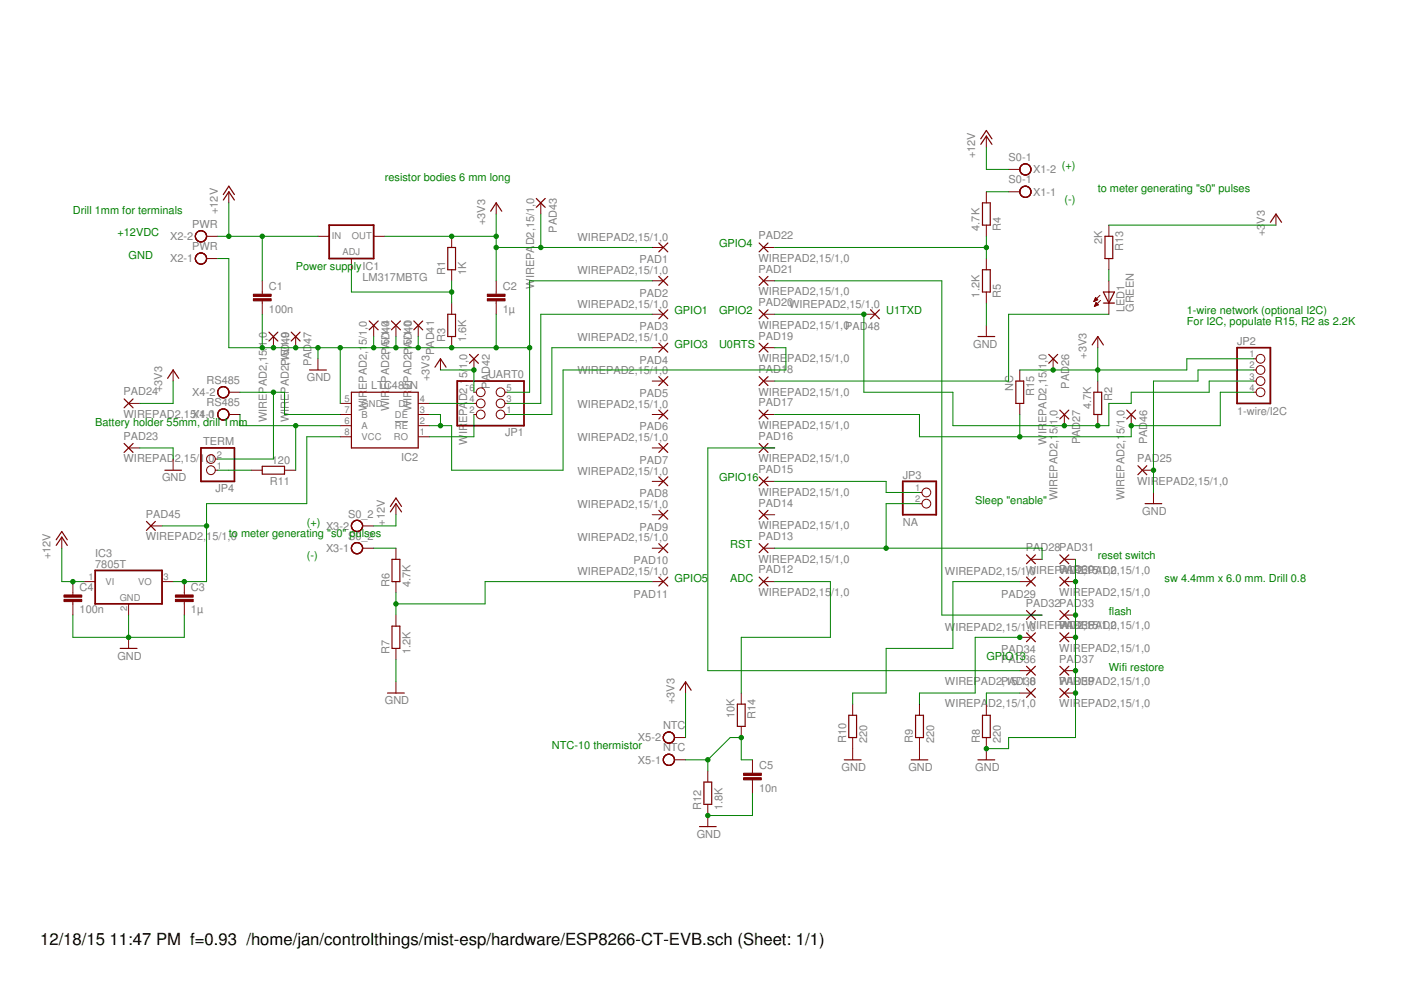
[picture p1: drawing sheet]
<svg xmlns="http://www.w3.org/2000/svg" width="297mm" height="210mm" viewBox="0 0 297 210" stroke-linecap="round" stroke-linejoin="round" font-family="sans-serif">
<path d="M83.7 89.4h2.8" fill="none" stroke="#808080" stroke-width=".21"/>
<path d="M69.8 47.7h9.4v7.1h-9.4zM262.3 73.7h7v11.8h-7zM42.6 95h7.1v7.1h-7.1zM96.9 80.8h14.2v9.5h-14.2zM191.4 102.1h7.1v7h-7.1zM20.2 120.9h14.2v7.1h-14.2z" fill="none" stroke="#800000" stroke-width=".38"/>
<g fill="none" stroke="#800000" stroke-width=".21">
<path d="M209.1 28.9v2.3M213.8 35.9h2.4M43.8 50.1h2.4M43.8 54.8h2.4M48.5 40.7v2.3M55.6 59.5v2.9M67.4 50.1h2.4M74.5 54.8v2.4M79.2 50.1h2.4M95.8 50.1v2.4M95.8 57.2v2.3M105.2 43v2.4"/>
<path d="M105.2 59.5v2.9M114.7 43v2.4M138.3 52.5h2.3M138.3 59.5h2.3M161.9 52.5h2.4M161.9 59.5h2.4M209.1 40.7v2.3M209.1 47.7v2.4M209.1 54.8v2.4M213.8 40.7h2.4M235.1 47.7v2.4M235.1 54.8v2.4"/>
<path d="M235.1 59.5v7.1M270.5 45.4v2.3M36.7 78.4v2.4M55.6 63.8v2.8M58 71.4v2.3M62.7 71.4v2.3M67.4 76.1v2.3M79.2 69v2.4M83.9 69v2.4M88.7 69v2.4M93.4 76.1v2.3M95.8 64.3v2.3"/>
<path d="M95.8 71.4v2.3M100.5 76.1v2.3M105.2 63.8v2.8M138.3 66.6h2.3M138.3 73.7h2.3M161.9 66.6h2.4M161.9 73.7h2.4M183.2 66.6h2.3M209.1 61.9v2.4M209.1 69v2.4M216.2 78.4v2.4M223.3 76.1v2.3"/>
<path d="M231.9 63.9h.2M232 63.8h.3M232 63.6h.6M232.1 65h.1M232.1 63.5h.6M232.1 64.9h.2M232.1 63.4h.5M232.1 64.7h.5M232.2 63.3h.3M232.2 64.6h.7M232.2 63.2h.2M232.2 64.5h.6"/>
<path d="M232.3 63.1h.1M232.3 63.1l-.4 .8M232.3 63.1l.4 .5-.8 .3M232.3 64.4h.3M232.3 64.3h.2M232.4 64.2h.1M232.7 71.4v2.3M232.9 64.6l-.5-.4-.4 .8M232.9 64.6l-.9 .4M233.2 62.6l-1.3 1.3M233.3 63.7l-1.3 1.3M265.8 76.1h.5"/>
<path d="M265.8 78.4h.5M27.3 85.5h2.3M27.3 95h2.3M36.7 97.3v2.4M45.6 99.7h.6M45.6 97.3h.6M48.5 87.9h2.4M48.5 83.2h2.4M53.3 99.7h2.3M60.3 99.7h2.4M72.1 87.9h2.4M72.1 85.5h2.4"/>
<path d="M72.1 92.6h2.4M72.1 90.3h2.4M88.7 87.9h2.3M88.7 85.5h2.3M88.7 92.6h2.3M88.7 90.3h2.3M100.5 87.9h.5M100.5 85.5h.5M100.5 83.2h.5M107 87.9h.6M107 85.5h.6M107 83.2h.6"/>
<path d="M138.3 87.9h2.3M138.3 80.8h2.3M138.3 95h2.3M161.9 87.9h2.4M161.9 80.8h2.4M161.9 95h2.4M216.2 85.5v2.4M225.7 87.9v2.4M232.7 80.8v2.4M232.7 87.9v2.4M239.8 87.9v2.4M242.2 99.7h2.4"/>
<path d="M265.8 83.2h.5M265.8 80.8h.5M13.1 113.9v2.3M32 111.5h2.4M76.9 116.2h2.3M76.9 111.5h2.3M83.9 106.8v2.3M83.9 116.2v2.4M138.3 102.1h2.3M138.3 109.1h2.3M138.3 116.2h2.3M161.9 102.1h2.4"/>
<path d="M161.9 109.1h2.4M161.9 116.2h2.4M194.9 104.4h.6M194.9 106.8h.6M218.6 118.6h2.3M225.7 118.6h2.3M244.6 104.4v2.4M15.5 123.3v2.9M15.5 127.6v2.8M17.8 123.3h2.4M27.3 128v2.4M27.3 135.1v2.4"/>
<path d="M34.4 123.3h2.3M39.1 123.3v2.9M39.1 127.6v2.8M83.9 123.3v2.4M83.9 130.4v2.4M83.9 137.5v2.3M138.3 123.3h2.3M161.9 123.3h2.4M216.2 123.3h2.4M216.2 135.1h2.4M218.6 130.4h2.3M225.7 123.3h2.3"/>
<path d="M225.7 130.4h2.3M225.7 135.1h2.3M83.9 144.6v2.3M143 156.4h2.4M145.4 144.6v2.3M157.2 146.9v2.4M157.2 154v2.4M180.8 149.3v2.4M180.8 156.4v4.7M194.9 149.3v2.4M194.9 156.4v4.7M209.1 149.3v2.4"/>
<path d="M209.1 156.4v4.7M216.2 142.2h2.4M216.2 146.9h2.4M225.7 142.2h2.3M225.7 146.9h2.3M143 161.1h2.4M150.1 163.5v2.3M150.1 170.5v4.8M159.5 161.1v2.8M159.5 165.4v2.8"/>
<circle cx="267.3" cy="78.4" r=".93"/>
<circle cx="267.3" cy="76.1" r=".93"/>
<circle cx="44.7" cy="99.7" r=".93"/>
<circle cx="44.7" cy="97.3" r=".93"/>
<circle cx="101.9" cy="83.2" r=".93"/>
<circle cx="101.9" cy="85.5" r=".93"/>
<circle cx="101.9" cy="87.9" r=".93"/>
<circle cx="106.1" cy="85.5" r=".93"/>
<circle cx="106.1" cy="83.2" r=".93"/>
<circle cx="106.1" cy="87.9" r=".93"/>
<circle cx="267.3" cy="83.2" r=".93"/>
<circle cx="267.3" cy="80.8" r=".93"/>
<circle cx="196.4" cy="104.4" r=".93"/>
<circle cx="196.4" cy="106.8" r=".93"/>
</g>
<g fill="none" stroke="#800000" stroke-width=".25">
<path d="M207.9 30.6l1.2-1.7 1.2 1.7M207.9 29.4l1.2-1.7 1.2 1.7M47.3 42.4l1.2-1.7 1.2 1.7M47.3 41.3l1.2-1.8 1.2 1.8M94.9 52.5h1.7v4.7h-1.7zM104 44.8l1.2-1.8 1.2 1.8M113.7 42.1l1.9 1.9M115.6 42.1l-1.9 1.9M139.7 51.5l1.9 1.9M139.7 58.6l1.9 1.9M141.6 51.5l-1.9 1.9M141.6 58.6l-1.9 1.9"/>
<path d="M161 58.6l1.8 1.9M161 51.5l1.8 1.9M162.8 58.6l-1.8 1.9M162.8 51.5l-1.8 1.9M208.3 57.2h1.7v4.7h-1.7zM208.3 43h1.7v4.7h-1.7zM234.3 50.1h1.6v4.7h-1.6zM269.3 47.1l1.2-1.7 1.2 1.7M57 70.4l1.9 1.9M58.9 70.4l-1.9 1.9M61.7 70.4l1.9 1.9M63.6 70.4l-1.9 1.9"/>
<path d="M65.6 78.4h3.6M78.3 68.1l1.9 1.8M80.2 68.1l-1.9 1.8M83 68.1l1.9 1.8M84.9 68.1l-1.9 1.8M87.7 68.1l1.9 1.8M89.6 68.1l-1.9 1.8M92.2 77.9l1.2-1.8 1.2 1.8M94.9 66.6h1.7v4.8h-1.7zM99.5 75.1l1.9 1.9M101.4 75.1l-1.9 1.9M139.7 65.7l1.9 1.9"/>
<path d="M139.7 72.8l1.9 1.9M139.7 79.9l1.9 1.8M141.6 65.7l-1.9 1.9M141.6 72.8l-1.9 1.9M141.6 79.9l-1.9 1.8M161 79.9l1.8 1.8M161 72.8l1.8 1.9M161 65.7l1.8 1.9M162.8 72.8l-1.8 1.9M162.8 79.9l-1.8 1.8M162.8 65.7l-1.8 1.9M184.6 65.7l1.9 1.9"/>
<path d="M186.5 65.7l-1.9 1.9M207.3 71.4h3.6M222.4 75.1l1.8 1.9M224.2 75.1l-1.8 1.9M231.6 73.1l1.1-1.7 1.2 1.7M233.9 61.9h2.4l-1.2 2.4zM233.9 64.3h2.4M26.3 94l1.9 1.9M26.3 84.6l1.9 1.9M28.2 94l-1.9 1.9M28.2 84.6l-1.9 1.9M34.9 99.7h3.6"/>
<path d="M35.5 80.2l1.2-1.8 1.2 1.8M55.6 98.9h4.7v1.6h-4.7zM74.5 83.2h14.2v11.8h-14.2zM139.7 87l1.9 1.8M139.7 94l1.9 1.9M141.6 87l-1.9 1.8M141.6 94l-1.9 1.9M161 87l1.8 1.8M161 94l1.8 1.9M162.8 94l-1.8 1.9M162.8 87l-1.8 1.8M215.4 80.8h1.6v4.7h-1.6z"/>
<path d="M224.7 87l1.9 1.8M226.6 87l-1.9 1.8M231.9 83.2h1.7v4.7h-1.7zM238.9 87l1.9 1.8M240.8 87l-1.9 1.8M241.3 98.7l1.8 1.9M243.1 98.7l-1.8 1.9M11.9 115.6l1.2-1.7 1.2 1.7M11.9 114.4l1.2-1.7 1.2 1.7M31.1 110.6l1.8 1.9M32.9 110.6l-1.8 1.9M82.8 108.5l1.1-1.7 1.2 1.7"/>
<path d="M82.8 107.4l1.1-1.8 1.2 1.8M83.1 118.6h1.7v4.7h-1.7zM139.7 101.1l1.9 1.9M139.7 108.2l1.9 1.9M139.7 115.3l1.9 1.9M141.6 101.1l-1.9 1.9M141.6 108.2l-1.9 1.9M141.6 115.3l-1.9 1.9M161 115.3l1.8 1.9M161 108.2l1.8 1.9M161 101.1l1.8 1.9M162.8 115.3l-1.8 1.9"/>
<path d="M162.8 108.2l-1.8 1.9M162.8 101.1l-1.8 1.9M217.6 117.6l1.9 1.9M219.5 117.6l-1.9 1.9M224.7 117.6l1.9 1.9M226.6 117.6l-1.9 1.9M242.8 106.8h3.5M25.5 137.5h3.5M83.1 132.8h1.7v4.7h-1.7zM139.7 122.4l1.9 1.8M141.6 122.4l-1.9 1.8M161 122.4l1.8 1.8"/>
<path d="M162.8 122.4l-1.8 1.8M217.6 122.4l1.9 1.8M217.6 129.5l1.9 1.8M217.6 134.2l1.9 1.9M219.5 122.4l-1.9 1.8M219.5 129.5l-1.9 1.8M219.5 134.2l-1.9 1.9M224.7 122.4l1.9 1.8M224.7 129.5l1.9 1.8M224.7 134.2l1.9 1.9M226.6 122.4l-1.9 1.8M226.6 129.5l-1.9 1.8"/>
<path d="M226.6 134.2l-1.9 1.9M82.2 146.9h3.5M144.2 146.3l1.2-1.7 1.1 1.7M156.3 149.3h1.7v4.7h-1.7zM180 151.7h1.6v4.7h-1.6zM194.1 151.7h1.7v4.7h-1.7zM208.3 151.7h1.7v4.7h-1.7zM217.6 141.3l1.9 1.9M217.6 146l1.9 1.9M219.5 141.3l-1.9 1.9M219.5 146l-1.9 1.9M224.7 141.3l1.9 1.9"/>
<path d="M224.7 146l1.9 1.9M226.6 141.3l-1.9 1.9M226.6 146l-1.9 1.9M148.3 175.3h3.5M149.2 165.8h1.7v4.7h-1.7zM179 161.1h3.6M193.2 161.1h3.5M207.3 161.1h3.6"/>
<circle cx="217.4" cy="35.9" r="1.19"/>
<circle cx="42.6" cy="54.8" r="1.19"/>
<circle cx="42.6" cy="50.1" r="1.19"/>
<circle cx="217.4" cy="40.7" r="1.19"/>
<circle cx="47.3" cy="83.2" r="1.19"/>
<circle cx="47.3" cy="87.9" r="1.19"/>
<circle cx="75.7" cy="116.2" r="1.19"/>
<circle cx="75.7" cy="111.5" r="1.19"/>
<circle cx="141.8" cy="156.4" r="1.19"/>
<circle cx="141.8" cy="161.1" r="1.19"/>
</g>
<g fill="#800000" stroke="#800000" stroke-width=".21">
<path d="M53.7 63.3h3.8v.5h-3.8z"/>
<path d="M53.7 62.4h3.8v.4h-3.8z"/>
<path d="M103.3 63.3h3.8v.5h-3.8z"/>
<path d="M103.3 62.4h3.8v.4h-3.8z"/>
<path d="M37.2 127.1h3.8v.5h-3.8z"/>
<path d="M37.2 126.2h3.8v.4h-3.8z"/>
<path d="M13.6 127.1h3.7v.5h-3.7z"/>
<path d="M13.6 126.2h3.7v.4h-3.7z"/>
<path d="M157.6 164.9h3.8v.5h-3.8z"/>
<path d="M157.6 163.9h3.8v.5h-3.8z"/>
</g>
<g fill="none" stroke="#008000" stroke-width=".21">
<path d="M209.1 31.2v4.7h4.7M46.2 54.8h2.3v18.9h63.8M46.2 50.1h21.2M48.5 43v7.1M55.6 50.1v9.4M74.5 57.2v4.7h21.3M81.6 50.1h23.6M95.8 59.5v4.8M105.2 45.4v14.1M105.2 52.5h33.1M114.7 45.4v7.1M138.3 59.5h-26v23.7h-4.7"/>
<path d="M164.3 59.5h35.4v70.9h21.2M164.3 52.5h44.8M209.1 50.1v4.7M209.1 40.7h4.7M235.1 47.7h35.4M235.1 57.2v2.3M55.6 66.6v7.1M67.4 73.7v2.4M72.1 73.7v11.8M79.2 71.4v2.3M83.9 71.4v2.3M88.7 71.4v2.3"/>
<path d="M93.4 78.4h7.1v4.8M105.2 66.6v7.1M138.3 73.7h-21.3v14.2h-9.4M138.3 66.6h-23.6v18.9h-7.1M164.3 73.7h2.3v4.7h-47.2v21.3h-23.6v-9.4h-4.8M164.3 66.6h18.9v16.6h18.8v7.1h33.1v-4.8h4.7v-2.3h16.6v-2.4h9.4M209.1 64.3v4.7M232.7 73.7v7.1M235.1 66.6h-21.3v14.2h-49.5M265.8 78.4h-11.8v2.4h-9.4v23.6M265.8 76.1h-14.2v2.3h-35.4M29.6 95h7.1v2.3"/>
<path d="M36.7 80.8v4.7h-7.1M46.2 99.7h7.1M50.9 83.2h9.4v4.7h11.8M50.9 87.9v2.4h21.2M58 83.2v14.1h-11.8M62.7 90.3v9.4M72.1 92.6h-7.1v14.2h-21.2v16.5h-7.1M91 85.5h9.5M91 87.9h2.4v2.4M100.5 87.9v4.7h-9.5M164.3 95h-14.2v47.2h66.1M216.2 87.9v4.7"/>
<path d="M265.8 83.2h-7.1v7.1h-18.9v2.3h-44.9v-4.7h-30.6M13.1 116.2v7.1h4.7M34.4 111.5h9.4M79.2 116.2h4.7M83.9 109.1v2.4h-4.7M164.3 116.2h56.6v2.4M164.3 102.1h23.6v2.3h7M194.9 106.8h-7v9.4M228 118.6v37.8h-14.2v2.3h-4.7M15.5 130.4v4.7h23.6v-4.7M27.3 130.4v4.7M83.9 125.7v4.7"/>
<path d="M83.9 139.8v4.8M138.3 123.3h-35.5v4.7h-18.9M164.3 123.3h11.8v11.8h-18.9v11.8M216.2 135.1h-9.4v11.8h-11.9v2.4M216.2 123.3h-14.2v14.2h-14.1v9.4h-7.1v2.4M145.4 146.9v9.5M216.2 146.9h-7.1v2.4M145.4 161.1h4.7M150.1 161.1l4.7-4.7h2.4v4.7h2.3M150.1 161.1v2.4M159.5 168.2v4.7h-9.4"/>
</g>
<g fill="#008000" stroke="#008000" stroke-width=".21">
<circle cx="67.4" cy="73.7" r=".47"/>
<circle cx="95.8" cy="73.7" r=".47"/>
<circle cx="55.6" cy="73.7" r=".47"/>
<circle cx="105.2" cy="73.7" r=".47"/>
<circle cx="112.3" cy="73.7" r=".47"/>
<circle cx="72.1" cy="73.7" r=".47"/>
<circle cx="79.2" cy="73.7" r=".47"/>
<circle cx="83.9" cy="73.7" r=".47"/>
<circle cx="88.7" cy="73.7" r=".47"/>
<circle cx="62.7" cy="73.7" r=".47"/>
<circle cx="58" cy="73.7" r=".47"/>
<circle cx="244.6" cy="99.7" r=".47"/>
<circle cx="228" cy="123.3" r=".47"/>
<circle cx="228" cy="130.4" r=".47"/>
<circle cx="228" cy="135.1" r=".47"/>
<circle cx="228" cy="142.2" r=".47"/>
<circle cx="228" cy="146.9" r=".47"/>
<circle cx="209.1" cy="158.7" r=".47"/>
<circle cx="27.3" cy="135.1" r=".47"/>
<circle cx="150.1" cy="172.9" r=".47"/>
<circle cx="95.8" cy="61.9" r=".47"/>
<circle cx="105.2" cy="50.1" r=".47"/>
<circle cx="95.8" cy="50.1" r=".47"/>
<circle cx="105.2" cy="52.5" r=".47"/>
<circle cx="114.7" cy="52.5" r=".47"/>
<circle cx="232.7" cy="78.4" r=".47"/>
<circle cx="223.3" cy="78.4" r=".47"/>
<circle cx="100.5" cy="78.4" r=".47"/>
<circle cx="183.2" cy="66.6" r=".47"/>
<circle cx="225.7" cy="90.3" r=".47"/>
<circle cx="232.7" cy="90.3" r=".47"/>
<circle cx="48.5" cy="50.1" r=".47"/>
<circle cx="55.6" cy="50.1" r=".47"/>
<circle cx="15.5" cy="123.3" r=".47"/>
<circle cx="187.9" cy="116.2" r=".47"/>
<circle cx="209.1" cy="52.5" r=".47"/>
<circle cx="83.9" cy="128" r=".47"/>
<circle cx="216.2" cy="135.1" r=".47"/>
<circle cx="39.1" cy="123.3" r=".47"/>
<circle cx="43.8" cy="111.5" r=".47"/>
<circle cx="58" cy="83.2" r=".47"/>
<circle cx="62.7" cy="90.3" r=".47"/>
<circle cx="239.8" cy="90.3" r=".47"/>
<circle cx="216.2" cy="92.6" r=".47"/>
<circle cx="150.1" cy="161.1" r=".47"/>
<circle cx="157.2" cy="156.4" r=".47"/>
<circle cx="93.4" cy="90.3" r=".47"/>
</g>
<g font-size="3.5">
<text x="8.5" y="200.4">12/18/15</text>
<text x="23.2" y="200.4">11:47 PM f=0.93 /home/jan/controlthings/mist-esp/hardware/ESP8266-CT-EVB.sch (Sheet: 1/1)</text>
</g>
<g font-size="2.3" fill="#808080">
<text x="206.8" y="33.6" transform="rotate(-90 206.8 33.6)">+12V</text>
<text x="213.9" y="34.2">S0-1</text>
<text x="213.9" y="38.9">S0-1</text>
<text x="219" y="41.5">X1-1</text>
<text x="219" y="36.8">X1-2</text>
<text x="46.2" y="45.4" transform="rotate(-90 46.2 45.4)">+12V</text>
<text x="102.8" y="47.7" transform="rotate(-90 102.8 47.7)">+3V3</text>
<text x="268.2" y="47.4" transform="rotate(-90 268.2 47.4)">V3</text>
<text x="36.1" y="50.9">X2-2</text>
<text x="40.7" y="53.1">PWR</text>
<text x="40.7" y="48.3">PWR</text>
<text x="113.2" y="52.1" transform="rotate(-90 113.2 52.1)">D2,15/1,0</text>
<text x="118" y="49.3" transform="rotate(-90 118 49.3)">PAD43</text>
<text x="122.4" y="51">WIREPAD2,15/1,0</text>
<text x="160.8" y="50.7">PAD22</text>
<text x="207.7" y="48.9" transform="rotate(-90 207.7 48.9)">4.7K</text>
<text x="212.2" y="48.9" transform="rotate(-90 212.2 48.9)">R4</text>
<text x="233.7" y="51.8" transform="rotate(-90 233.7 51.8)">2K</text>
<text x="238.2" y="53.2" transform="rotate(-90 238.2 53.2)">R13</text>
<text x="268.2" y="50.1" transform="rotate(-90 268.2 50.1)">+3</text>
<text x="36.1" y="55.6">X2-1</text>
<text x="76.9" y="59.5">LM317MBTG</text>
<text x="94.4" y="58.4" transform="rotate(-90 94.4 58.4)">R1</text>
<text x="98.8" y="58.4" transform="rotate(-90 98.8 58.4)">1K</text>
<text x="113.2" y="59" transform="rotate(-90 113.2 59)">IREPA</text>
<text x="122.4" y="58.1">WIREPAD2,15/1,0</text>
<text x="135.6" y="55.8">PAD1</text>
<text x="160.8" y="55.5">WIREPAD2,15/1,0</text>
<text x="160.8" y="57.8">PAD21</text>
<text x="57" y="61.6">C1</text>
<text x="106.6" y="61.6">C2</text>
<text x="113.2" y="61.2" transform="rotate(-90 113.2 61.2)">W</text>
<text x="122.4" y="65.2">WIREPAD2,15/1,0</text>
<text x="135.6" y="62.9">PAD2</text>
<text x="160.8" y="62.6">WIREPAD2,15/1,0</text>
<text x="160.8" y="64.9">PAD20WIREPAD2,15/1,0</text>
<text x="207.7" y="63.1" transform="rotate(-90 207.7 63.1)">1.2K</text>
<text x="212.2" y="63.1" transform="rotate(-90 212.2 63.1)">R5</text>
<text x="57" y="66.3">100n</text>
<text x="61.3" y="71.6" transform="rotate(-90 61.3 71.6)">9</text>
<text x="82.5" y="71.8" transform="rotate(-90 82.5 71.8)">/1,4</text>
<text x="87.3" y="71.8" transform="rotate(-90 87.3 71.8)">/1,0</text>
<text x="106.6" y="66.3">1µ</text>
<text x="135.6" y="70">PAD3</text>
<text x="160.8" y="69.7">WIREPAD2,15/1,0PAD48</text>
<text x="160.8" y="72">PAD19</text>
<text x="238.4" y="66.2" transform="rotate(-90 238.4 66.2)">LED1</text>
<text x="240.4" y="66.2" transform="rotate(-90 240.4 66.2)">GREEN</text>
<text x="56.5" y="73.5" transform="rotate(-90 56.5 73.5)">1,0</text>
<text x="61.3" y="77.4" transform="rotate(-90 61.3 77.4)">,15/</text>
<text x="66.1" y="77.7" transform="rotate(-90 66.1 77.7)">PAD47</text>
<text x="77.8" y="73.1" transform="rotate(-90 77.8 73.1)">5/1,0</text>
<text x="82.5" y="75.1" transform="rotate(-90 82.5 75.1)">,1</text>
<text x="87.3" y="75.1" transform="rotate(-90 87.3 75.1)">,1</text>
<text x="92" y="75.3" transform="rotate(-90 92 75.3)">PAD41</text>
<text x="94.4" y="72.5" transform="rotate(-90 94.4 72.5)">R3</text>
<text x="98.8" y="72.5" transform="rotate(-90 98.8 72.5)">1.6K</text>
<text x="122.4" y="72.3">WIREPAD2,15/1,0</text>
<text x="135.6" y="77.1">PAD4</text>
<text x="160.8" y="76.8">WIRE</text>
<text x="166.9" y="76.8">PAD2,15/1,0</text>
<text x="206.3" y="73.7">GND</text>
<text x="230.4" y="76.1" transform="rotate(-90 230.4 76.1)">+3V3</text>
<text x="262.3" y="73.1">JP2</text>
<text x="26.2" y="83.8">PAD24</text>
<text x="34.4" y="83.2" transform="rotate(-90 34.4 83.2)">+3V3</text>
<text x="40.8" y="84">X4-2</text>
<text x="43.8" y="81.4">RS485</text>
<text x="65.1" y="80.8">GND</text>
<text x="77.8" y="82.7" transform="rotate(-90 77.8 82.7)">EPAD2,1</text>
<text x="78.7" y="82.5">LTC485N</text>
<text x="82.5" y="82.7" transform="rotate(-90 82.5 82.7)">EPAD2PA5D40</text>
<text x="87.3" y="82.7" transform="rotate(-90 87.3 82.7)">EPAD2PA5D40</text>
<text x="91" y="80.8" transform="rotate(-90 91 80.8)">+3V3</text>
<text x="99.1" y="80.2" transform="rotate(-90 99.1 80.2)">5/</text>
<text x="99.1" y="78.3" transform="rotate(-90 99.1 78.3)">1,0</text>
<text x="103.5" y="80.1">UART0</text>
<text x="103.9" y="82.4" transform="rotate(-90 103.9 82.4)">PAD42</text>
<text x="122.4" y="79.4">WIREPAD2,15/1,0</text>
<text x="160.8" y="83.9">WIREPAD2,15/1,0</text>
<text x="160.8" y="79.1">PAD18</text>
<text x="214.8" y="83" transform="rotate(-90 214.8 83)">NC</text>
<text x="219.3" y="83.9" transform="rotate(-90 219.3 83.9)">R15</text>
<text x="221.9" y="78.3" transform="rotate(-90 221.9 78.3)">1,0</text>
<text x="226.7" y="82.4" transform="rotate(-90 226.7 82.4)">PAD26</text>
<text x="26.2" y="88.6">WIREPAD2,15X/1,0</text>
<text x="42.3" y="88.7">4-1</text>
<text x="43.8" y="86.1">RS485</text>
<text x="56.5" y="89.6" transform="rotate(-90 56.5 89.6)">WIREPAD2,15/</text>
<text x="61.3" y="89.6" transform="rotate(-90 61.3 89.6)">W</text>
<text x="61.3" y="87.4" transform="rotate(-90 61.3 87.4)">IREPAD2PAD14,0</text>
<text x="77.8" y="87.2" transform="rotate(-90 77.8 87.2)">WIR</text>
<text x="82.5" y="87.2" transform="rotate(-90 82.5 87.2)">WIR</text>
<text x="87.3" y="87.2" transform="rotate(-90 87.3 87.2)">WIR</text>
<text x="99.1" y="89.8" transform="rotate(-90 99.1 89.8)">EPA</text>
<text x="99.1" y="85.1" transform="rotate(-90 99.1 85.1)">D2,1</text>
<text x="122.4" y="86.5">WIREPAD2,15/1,0</text>
<text x="135.6" y="84.2">PAD5</text>
<text x="160.8" y="86.2">PAD17</text>
<text x="221.9" y="89.8" transform="rotate(-90 221.9 89.8)">EPAD2,15/</text>
<text x="231.3" y="86.8" transform="rotate(-90 231.3 86.8)">4.7K</text>
<text x="235.8" y="85" transform="rotate(-90 235.8 85)">R2</text>
<text x="262.3" y="87.9">1-wire/I2C</text>
<text x="26.2" y="93.2">PAD23</text>
<text x="43.1" y="94.3">TERM</text>
<text x="99.1" y="94.3" transform="rotate(-90 99.1 94.3)">W</text>
<text x="99.1" y="92.1" transform="rotate(-90 99.1 92.1)">IR</text>
<text x="107.1" y="92.5">JP1</text>
<text x="122.4" y="93.6">WIREPAD2,15/1,0</text>
<text x="135.6" y="91.3">PAD6</text>
<text x="160.8" y="91">WIREPAD2,15/1,0</text>
<text x="160.8" y="93.2">PAD16</text>
<text x="221.9" y="94.3" transform="rotate(-90 221.9 94.3)">W</text>
<text x="221.9" y="92.1" transform="rotate(-90 221.9 92.1)">IR</text>
<text x="224.2" y="92" transform="rotate(-90 224.2 92)">5/</text>
<text x="224.2" y="90.1" transform="rotate(-90 224.2 90.1)">1,0</text>
<text x="229" y="94.2" transform="rotate(-90 229 94.2)">PAD27</text>
<text x="238.4" y="92" transform="rotate(-90 238.4 92)">5/1,0</text>
<text x="243.2" y="94.2" transform="rotate(-90 243.2 94.2)">PAD46</text>
<text x="26.2" y="98">WIREPAD</text>
<text x="37.1" y="98">2,15/1,0</text>
<text x="57.6" y="98.3">120</text>
<text x="85.1" y="97.8">IC2</text>
<text x="122.4" y="100.6">WIREPAD2,15/1,0</text>
<text x="135.6" y="98.3">PAD7</text>
<text x="160.8" y="98">WIREPAD2,15/1,0</text>
<text x="160.8" y="100.3">PAD15</text>
<text x="191.4" y="101.5">JP3</text>
<text x="241.1" y="98">PAD25</text>
<text x="34.4" y="102.1">GND</text>
<text x="45.7" y="104.3">JP4</text>
<text x="57.2" y="102.7">R11</text>
<text x="122.4" y="107.7">WIREPAD2,15/1,0</text>
<text x="135.6" y="105.4">PAD8</text>
<text x="160.8" y="105.1">WIREPAD2,15/1,0</text>
<text x="160.8" y="107.4">PAD14</text>
<text x="224.2" y="106.1" transform="rotate(-90 224.2 106.1)">WIREPAD2,1</text>
<text x="238.4" y="106.1" transform="rotate(-90 238.4 106.1)">WIREPAD2,1</text>
<text x="241.1" y="102.8">WIREPAD2,15/1,0</text>
<text x="30.9" y="109.8">PAD45</text>
<text x="69.1" y="112.3">X3-2</text>
<text x="73.8" y="109.7">S0_2</text>
<text x="81.6" y="111.5" transform="rotate(-90 81.6 111.5)">+12V</text>
<text x="135.6" y="112.5">PAD9</text>
<text x="160.8" y="112.2">WIREPAD2,15/1,0</text>
<text x="191.4" y="111.5">NA</text>
<text x="242.2" y="109.1">GND</text>
<text x="10.7" y="118.6" transform="rotate(-90 10.7 118.6)">+12V</text>
<text x="20.2" y="118">IC3</text>
<text x="30.9" y="114.6">WIREPAD2,15/1,0</text>
<text x="69.1" y="117.1">X3-1</text>
<text x="73.8" y="114.5">S0_2</text>
<text x="122.4" y="114.8">WIREPAD2,15/1,0</text>
<text x="134.3" y="119.6">PAD10</text>
<text x="160.8" y="119.3">WIREPAD2,15/1,0</text>
<text x="160.8" y="114.5">PAD13</text>
<text x="217.5" y="116.9">PAD28PAD31</text>
<text x="16.9" y="125.3">C4</text>
<text x="20.2" y="120.4">7805T</text>
<text x="40.5" y="125.3">C3</text>
<text x="82.6" y="124.5" transform="rotate(-90 82.6 124.5)">R6</text>
<text x="87" y="124.5" transform="rotate(-90 87 124.5)">4.7K</text>
<text x="122.4" y="121.9">WIREPAD2,15/1,0</text>
<text x="160.8" y="121.6">PAD12</text>
<text x="200.4" y="121.9">WIREPAD2,15/1WIREPWDDE,105/1,0</text>
<text x="217.7" y="121.9">,0</text>
<text x="224.6" y="121.6">PAAIR23PAD2,15/1,0</text>
<text x="16.9" y="130">100n</text>
<text x="40.5" y="130">1µ</text>
<text x="134.3" y="126.7">PAD11</text>
<text x="160.8" y="126.4">WIREPAD2,15</text>
<text x="176.2" y="126.4">/1,0</text>
<text x="212.3" y="126.7">PAD29</text>
<text x="217.5" y="128.7">PAD32PAD33</text>
<text x="224.6" y="126.4">WIREPAD2,15/1,0</text>
<text x="200.4" y="133.7">W</text>
<text x="202.6" y="133.7">IREPAD2,15/1WIREPWDDE,155/1,0</text>
<text x="217.7" y="133.7">,0</text>
<text x="224.6" y="133.4">PAAIR23PAD2,15/1,0</text>
<text x="24.9" y="139.8">GND</text>
<text x="82.6" y="138.7" transform="rotate(-90 82.6 138.7)">R7</text>
<text x="87" y="138.7" transform="rotate(-90 87 138.7)">1.2K</text>
<text x="212.3" y="138.5">PAD34</text>
<text x="212.3" y="140.5">PAD36</text>
<text x="224.6" y="138.2">WIREPAD2,15/1,0</text>
<text x="224.6" y="140.5">PAD37</text>
<text x="81.6" y="149.3">GND</text>
<text x="143" y="149.3" transform="rotate(-90 143 149.3)">+3V3</text>
<text x="200.4" y="145.3">WIREPAD2PAD30</text>
<text x="212.5" y="145.3">,15/1,8</text>
<text x="224.6" y="145.3">WIRE9</text>
<text x="224.6" y="145.2">PAD3PAD2,15/1,0</text>
<text x="140.6" y="154.6">NTC</text>
<text x="155.7" y="152.3" transform="rotate(-90 155.7 152.3)">10K</text>
<text x="160.2" y="152.4" transform="rotate(-90 160.2 152.4)">R14</text>
<text x="200.4" y="150">WIREPA</text>
<text x="209.5" y="150">D2,15/1,0</text>
<text x="224.6" y="150">WIREPAD2,15/1,0</text>
<text x="135.3" y="161.9">X5-1</text>
<text x="135.3" y="157.2">X5-2</text>
<text x="140.6" y="159.3">NTC</text>
<text x="179.4" y="157.6" transform="rotate(-90 179.4 157.6)">R10</text>
<text x="183.9" y="157.6" transform="rotate(-90 183.9 157.6)">220</text>
<text x="193.6" y="157.6" transform="rotate(-90 193.6 157.6)">R9</text>
<text x="198" y="157.6" transform="rotate(-90 198 157.6)">220</text>
<text x="207.7" y="157.6" transform="rotate(-90 207.7 157.6)">R8</text>
<text x="212.2" y="157.6" transform="rotate(-90 212.2 157.6)">220</text>
<text x="160.9" y="167.8">10n</text>
<text x="160.9" y="163.1">C5</text>
<text x="178.4" y="163.5">GND</text>
<text x="192.6" y="163.5">GND</text>
<text x="206.8" y="163.5">GND</text>
<text x="148.7" y="171.7" transform="rotate(-90 148.7 171.7)">R12</text>
<text x="153.2" y="171.7" transform="rotate(-90 153.2 171.7)">1.8K</text>
<text x="147.7" y="177.6">GND</text>
</g>
<g font-size="2.3" fill="#008000">
<text x="225.1" y="35.9">(+)</text>
<text x="81.6" y="38.3">resistor bodies 6 mm long</text>
<text x="232.7" y="40.7">to meter generating &quot;s0&quot; pulses</text>
<text x="15.5" y="45.4">Drill 1mm for terminals</text>
<text x="225.7" y="43">(-)</text>
<text x="24.9" y="50.1">+12VDC</text>
<text x="152.4" y="52.5">GPIO4</text>
<text x="27.3" y="54.8">GND</text>
<text x="62.7" y="57.2">Power supp</text>
<text x="75" y="57.2">lyIC1</text>
<text x="143" y="66.6">GPIO1</text>
<text x="152.4" y="66.6">GPIO2</text>
<text x="187.9" y="66.6">U1TXD</text>
<text x="251.6" y="66.5">1-wire network (optional I2C)</text>
<text x="251.6" y="69">For I2C, populate R15, R2 as 2.2K</text>
<text x="143" y="73.7">GPIO3</text>
<text x="152.4" y="73.7">U0RTS</text>
<text x="20.2" y="90.2">Battery holder 55mm, drill 1mm</text>
<text x="152.4" y="102.1">GPIO16</text>
<text x="206.8" y="106.8">Sleep &quot;enable&quot;</text>
<text x="48.5" y="113.9">to meter generating &quot;s0&quot; pulses</text>
<text x="65.1" y="111.5">(+)</text>
<text x="65.1" y="118.6">(-)</text>
<text x="154.8" y="116.2">RST</text>
<text x="232.7" y="118.6">reset switch</text>
<text x="143" y="123.3">GPIO5</text>
<text x="154.8" y="123.3">ADC</text>
<text x="246.9" y="123.3">sw 4.4mm x 6.0 mm. Drill 0.8</text>
<text x="235.1" y="130.4">flash</text>
<text x="209.1" y="139.8">GPIO13</text>
<text x="235.1" y="142.2">Wifi restore</text>
<text x="117" y="158.7">NTC-10 thermistor</text>
</g>
<g font-size="2" fill="#808080">
<text x="70.4" y="50.7">IN</text>
<text x="74.6" y="50.7">OUT</text>
<text x="72.6" y="54.1">ADJ</text>
<text x="264.9" y="75.7">1</text>
<text x="99.6" y="82.8">6</text>
<text x="107.4" y="82.8">5</text>
<text x="264.9" y="78.1">2</text>
<text x="264.9" y="80.5">3</text>
<text x="264.9" y="82.8">4</text>
<text x="73.1" y="85.2">5</text>
<text x="73.1" y="89.9">6</text>
<text x="73.1" y="87.6">7</text>
<text x="76.7" y="86.2">GND</text>
<text x="76.7" y="88.6">B</text>
<text x="83.7" y="88.6">DE</text>
<text x="84.5" y="86.2">DI</text>
<text x="89" y="89.9">2</text>
<text x="89" y="87.6">3</text>
<text x="89" y="85.2">4</text>
<text x="99.6" y="87.6">2</text>
<text x="99.6" y="85.2">4</text>
<text x="107.4" y="87.6">1</text>
<text x="107.4" y="85.2">3</text>
<text x="73.1" y="92.3">8</text>
<text x="76.7" y="93.3">VCC</text>
<text x="76.7" y="91">A</text>
<text x="83.5" y="93.3">RO</text>
<text x="83.7" y="91">RE</text>
<text x="89" y="92.3">1</text>
<text x="46" y="99.4">1</text>
<text x="46" y="97">2</text>
<text x="194" y="104.1">1</text>
<text x="194" y="106.5">2</text>
<text x="18.7" y="123">1</text>
<text x="22.4" y="124">VI</text>
<text x="29.3" y="124">VO</text>
<text x="34.7" y="123">3</text>
<text x="25.4" y="127.3">GND</text>
<text x="26.9" y="129.5" transform="rotate(-90 26.9 129.5)">2</text>
</g>
</svg>
